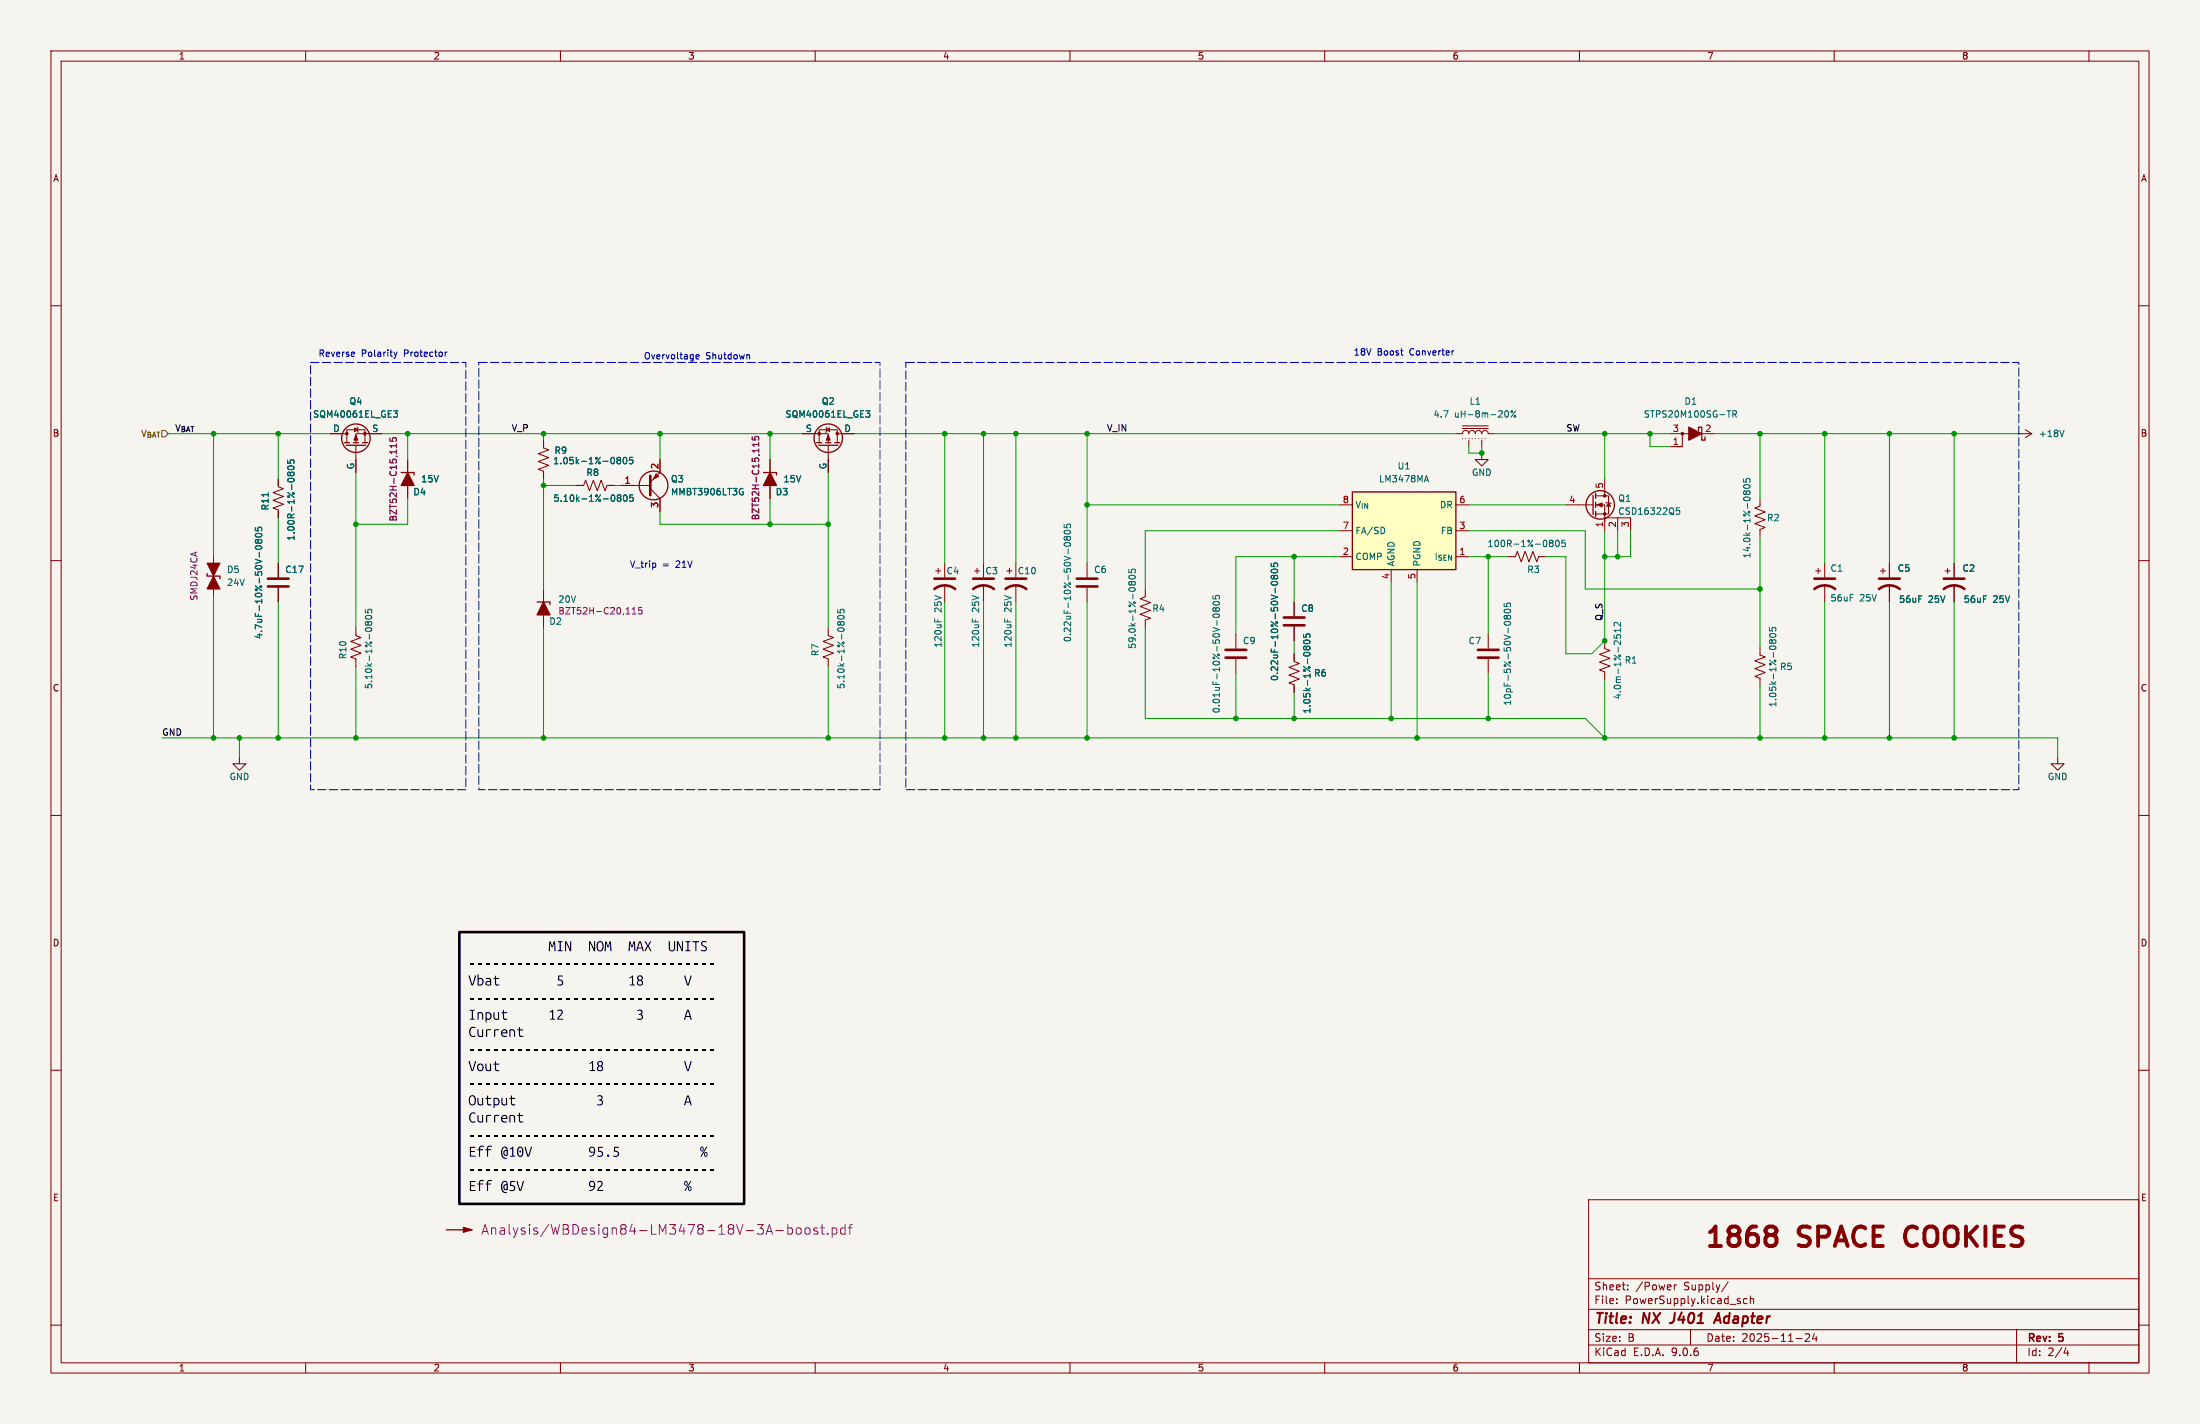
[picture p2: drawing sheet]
<svg xmlns="http://www.w3.org/2000/svg" width="432mm" height="279mm" viewBox="0 0 432 279" stroke-linecap="round" stroke-linejoin="round" font-family="sans-serif">
<path d="M0 0h431.8v279.4h-431.8z" fill="#f5f4ef" stroke="#f5f4ef" stroke-width=".2"/>
<g fill="none" stroke="#840000" stroke-width=".2">
<path d="M10 10h411.8v259.4h-411.8zM12 12h407.8v255.4h-407.8zM60 10v2M110 10v2M160 10v2M210 10v2M260 10v2M310 10v2M360 10v2M410 10v2M10 60h2M419.8 60h2"/>
<path d="M327.7 85.1h2.5M327.7 87.6h2.5M336.5 85.1h-6.3v2.5h-1.3M10 110h2M183.6 112h1.1M184.1 111.5v1M185.4 110.5v2.8M185.4 114.8v3.3M419.8 110h2M292.1 124.5v2.8M292.1 129.3v2.8M10 160h2"/>
<path d="M419.8 160h2M10 210h2M419.8 210h2M311.8 235.4h108v32h-108zM10 260h2M311.8 256.9h108M311.8 250.9h108M317.3 255.6v.2M317.3 254.9v.1M319.5 252.9v.2M319.5 252.2v.1M328.6 252.1v1"/>
<path d="M329 252.1l-.2 .1-.2 .2M339.2 251.5l-1.3 1.9M342.9 254.9l-.4-.1-.3 .3 .1 .6h.6M343.5 254.9l.3-.1 .3 .1 .1 .9M343.5 254.3v1.5M419.8 260h2M60 267.4v2M110 267.4v2M160 267.4v2M210 267.4v2M260 267.4v2M310 267.4v2"/>
<path d="M311.8 263.9h108M311.8 260.9h108M331.8 260.9v3M352.5 262.6h1.2M354.3 261.8l.6-.1 .2 .1 .1 .3-.9 1.1h.9M356.1 261.6l-.3 1.1h.9M356.5 262.2v1M360 267.4v2M395.8 260.9v6.5M405.5 264.4l-.4 1.1h.9M405.8 265v1M410 267.4v2"/>
</g>
<path d="M328.2 259.5l-.5 .1M336.4 259.6l.9-2 .4 2M336.6 259h1" fill="none" stroke="#840000" stroke-width=".4"/>
<path d="M347.2 240.7h.8a.82 .82 0 0 1 .7 .8 .82 .82 0 0 1-.7 .8M347.2 242.3h.8M348 242.3l.5 .4 .2 .3v.7l-.4 .6-.3 .2h-.8M374.3 241.2a2.64 2.64 0 0 0 0 2.7" fill="none" stroke="#840000" stroke-width=".76"/>
<path d="M183.4 115.6a3.3 3.3 0 0 1 4.1 0M183.4 113.5h4.1M290.1 127.5h4M290.1 129h4" fill="none" stroke="#840000" stroke-width=".51"/>
<path d="M339 80.6h.7M340.1 81.3l.6-.1 .1-.5-.7-.1v1.3M340.4 81.3l.4 .6M295.2 118.4v.6h.6l-.1-.1 .1-.5 .1-.1 .5 .1 .1 .2-.1 .4M295.3 119.7a.75 .75 0 0 1 1.2 .3 .72 .72 0 0 1-1.3-.2zM183.5 121.4v.6M184.1 121.6v.4M295.5 122.6l-.3-.2a.68 .68 0 0 1 .7-.5 .68 .68 0 0 1 .6 .5l-.3 .2M295.8 121l-.3-.3-.3 .3v.2l.3 .3 .3-.3M295.8 121l.2-.3 .4 .1 .1 .2-.1 .3-.2 .2-.3-.1-.1-.2M295.8 121v.2" fill="none" stroke="#006464" stroke-width=".2"/>
<path d="M333.4 84.5v-.7h.6v2.6h.6v-.7" fill="none" stroke="#840000" stroke-width=".25"/>
<circle cx="330.2" cy="85.1" r=".25" fill="#840000" stroke="#840000" stroke-width=".2"/>
<path d="M331.5 83.8l2.5 1.3-2.5 1.3z" fill="#840000" stroke="#840000" stroke-width=".25"/>
<path d="M265.4 96.5h20.3v15.3h-20.3z" fill="#ffffc2"/>
<g fill="none" stroke="#840000" stroke-width=".25">
<path d="M67.6 86.9h1M67.9 87.4h3.9M69.3 86.9h1.1M71.1 86.9h1M78.7 92.7h2.6v.5M149.9 92.7h2.5v.5M160.3 86.9h1M160.7 87.4h3.8M162.1 86.9h1M163.8 86.9h1M265.4 96.5h20.3v15.3h-20.3zM312.7 97.2v3.8"/>
<path d="M313.2 96.8v1M313.2 98.6v1M40.6 112.5v.5h2.6v.5M105.4 118.1h2.5v.5M313.2 100.3v1M87.6 241.3h4.1"/>
<circle cx="69.8" cy="86" r="2.79"/>
<circle cx="128.3" cy="95.2" r="2.82"/>
<circle cx="162.6" cy="86" r="2.79"/>
<circle cx="314.1" cy="99.1" r="2.79"/>
</g>
<g fill="none" stroke="#840000" stroke-width=".2">
<path d="M54.6 94v1.5l1 .4-2 .7 2 .8-2 .8 2 .7-2 .8 1 .4v1.5M64.8 85.1h3.3M68.1 86.9v-2.6h3.5v2.6M69.6 83.9l.6 .4-.6 .4zM69.8 87.4v5.3M70.1 83.8l.3 1M74.9 85.1h-5.1v1.8M80 90.2v7.6M106.7 86.4v1.5l1 .4-2 .7 2 .8-2 .8 2 .7-2 .8 1 .4v1.5M113 95.3h1.6l.3-1.1 .8 2.1 .8-2.1 .7 2.1 .8-2.1 .7 2.1 .4-1h1.5M121.9 95.3h5.7M127.6 95.9l1.9 1.9v2.5"/>
<path d="M129.5 90.2v2.5l-1.9 1.9M151.1 90.2v7.6M157.5 85.1h5.1v1.8M160.8 86.9v-2.6h3.5v2.6M162.2 84.3l.6-.4v.8zM162.3 83.8l-.2 1M162.6 87.4v5.3M164.3 85.1h3.3M262.9 99.1h2.5M285.7 85.1l1.3-.1a.63 .63 0 0 1 .7-.5 .63 .63 0 0 1 .6 .6v-.1a.63 .63 0 0 1 .7-.5 .63 .63 0 0 1 .6 .6v-.1a.63 .63 0 0 1 .6-.5 .63 .63 0 0 1 .6 .6v-.1a.63 .63 0 0 1 .7-.5 .63 .63 0 0 1 .6 .6h1.3M285.7 99.1h2.6M287 84.1h5.1"/>
<path d="M287 83.6h5.1M288.3 86.4v1.2M290.8 88.9v1.3h1.3l-1.3 1.2-1.2-1.2h1.2M290.8 86.4v1.2M307.3 99.1h5.4M313.2 97.3h2.5v3.5h-2.5M313.2 99.1h1.8v5M315 94v3.3M315.2 98.6l1 .2M315.7 98.7l.4 .6h-.8zM345.4 97.8v1.5l-1 .4 2.1 .8-2.1 .7 2.1 .8-2.1 .7 2.1 .8-1.1 .4v1.5M396.2 85.1h.1"/>
<path d="M396.2 85.1h2.6M397.5 84.3l1.3 .8M398.8 85.1l-1.3 .8M41.9 109.2v7.6M54.6 110.5v2.8M54.6 115.3v2.8M106.7 115.6v7.6M191.3 112h1M191.8 111.5v1M193 110.5v2.8M193 114.8v3.3M197.6 112h1"/>
<path d="M198.1 111.5v1M199.4 110.5v2.8M199.4 114.8v3.3M213.4 110.5v2.8M213.4 115.3v2.8M224.8 115.6v1.5l-1 .4 2 .7-2 .8 2 .8-2 .7 2 .8-1 .4v1.5M254 118.1v2.8M262.9 104.1h2.5M262.9 109.2h2.5M273 111.8v2.5M278.1 111.8v2.5M285.7 104.1h2.6"/>
<path d="M285.7 109.2h2.6M295.9 109.2h1.5l.4-1 .8 2 .7-2 .8 2 .8-2 .7 2 .4-1h1.5M315 102.4v-.8h5v2.5M317.5 101.6v2.5M356.4 112h1M356.9 111.5v1M358.1 110.5v2.8M358.1 114.8v3.3M369.1 112h1M369.6 111.5v1M370.8 110.5v2.8M370.8 114.8v3.3"/>
<path d="M381.8 112h1M382.3 111.5v1M383.5 110.5v2.8M383.5 114.8v3.3M69.8 123.2v1.5l1.1 .4-2.1 .8 2.1 .7-2.1 .8 2.1 .7-2.1 .8 1 .4v1.5M162.6 123.2v1.5l1 .4-2.1 .8 2.1 .7-2.1 .8 2.1 .7-2.1 .8 1.1 .4v1.5M242.6 124.5v2.8M242.6 129.3v2.8M254 128.3v1.5l1 .4-2 .7 2 .8-2 .8 2 .7-2 .8 1 .4v1.5M254 122.9v2.8M315 125.7v1.6l1 .3-2.1 .8 2.1 .8-2.1 .7 2.1 .8-2.1 .7 1.1 .4v1.6M345.4 127v1.5l1.1 .4-2.1 .8 2.1 .7-2.1 .8 2.1 .8-2.1 .7 1 .4v1.5"/>
<path d="M47 148.6v1.3h1.3l-1.3 1.2-1.3-1.2h1.3M403.9 148.6v1.3h1.2l-1.2 1.2-1.3-1.2h1.3"/>
</g>
<g fill="none" stroke="#006464" stroke-width=".2">
<path d="M52.6 96.7v.7M56.5 90.3v.6h.6l-.2-.1 .1-.5 .2-.1 .4 .1 .1 .2-.1 .4M56.6 91.5a.69 .69 0 0 1 1.1 .3 .72 .72 0 0 1-1.2-.1zM57 93.1l-.1 .2M57 92.9l-.2-.3-.3 .2v.3l.1 .2M57 92.9l.2-.3 .4 .1 .1 .2-.1 .4M57 92.9v.2M57 93.1l.1 .2M77.2 80.6h.8l-.4 .5 .4 .1v.4l-.2 .3h-.4M121.3 90.3l-.2-.3 .2-.3h.3l.2 .3-.2 .3M121.3 90.3l-.2 .2v.4l.2 .1 .4-.1 .1-.1v-.3l-.2-.2M121.3 90.3h.3"/>
<path d="M121.4 97.6l-.2-.2 .2-.3h.2l.3 .2-.3 .3M121.4 97.6l-.2 .3v.3l.2 .2 .4-.1 .1-.2v-.2l-.3-.3M121.4 97.6h.2M122.4 89.9l.2-.2a.68 .68 0 0 1 .4 .7 .68 .68 0 0 1-.4 .6l-.3-.5zM122.5 97.2l.2-.1a.68 .68 0 0 1 .4 .6 .68 .68 0 0 1-.4 .7 .84 .84 0 0 1-.2-1.2zM124.2 89.7h-.6l-.1 .6 .2-.1 .4 .1 .1 .2v.4l-.2 .1-.5-.1M124.2 97.1h-.6v.6l.2-.1h.4l.1 .2-.1 .4-.1 .2-.5-.2M145.5 95.8l.3 .1M145.7 96.6h.2v.4l-.4 .1M169.9 80.6h.8l-.4 .5 .4 .1v.4l-.2 .3h-.4M279.7 94.2h.6M280 93.3l.4 1.3"/>
<path d="M295.4 80.8l.2-.2a.68 .68 0 0 1 .5 .6 .68 .68 0 0 1-.5 .7l-.2-.3M297.5 80.6l-1 1.3M329 99.6h.6M342.2 93.9v.7h.6l-.1-.2 .1-.4 .1-.1h.5l.1 .2-.1 .5M342.3 95.2a.69 .69 0 0 1 1.2 .3 .72 .72 0 0 1-1.3-.1zM342.8 96.6l-.3-.3-.3 .3 .1 .3 .2 .1 .3-.2M342.8 96.6l.2-.3 .4 .1 .1 .2-.1 .3-.2 .1h-.3l-.1-.2M342.8 96.6v.2M405.1 84.4l-.4 1.3M50.1 103.5v.6l.6 .1-.1-.2 .1-.4 .1-.2 .5 .1 .1 .2-.1 .5M50.2 104.8a.69 .69 0 0 1 1.2 .3 .72 .72 0 0 1-1.3-.1zM50.2 107.2a.69 .69 0 0 1 1.2 .3 .72 .72 0 0 1-1.3-.1z"/>
<path d="M50.7 106.1l-.3-.2-.3 .2 .1 .4 .2 .1 .3-.3M50.7 106.1l.2-.2h.4l.1 .2-.1 .4-.2 .1-.3-.1-.1-.2M50.7 106.1v.2M71.7 119.6v.6l.6 .1-.1-.2v-.4l.2-.2 .4 .1 .2 .2-.2 .5M164.4 119.6v.6l.6 .1-.1-.2 .1-.4 .1-.2 .5 .1 .1 .2-.1 .5M208.9 102.9v.6l.6 .1-.2-.2 .1-.4 .2-.2 .4 .1 .1 .2-.1 .5M208.9 104.2a.75 .75 0 0 1 1.2 .3 .72 .72 0 0 1-1.2-.1zM208.9 106.6a.75 .75 0 0 1 1.2 .3 .72 .72 0 0 1-1.2-.1zM209.4 105.5l-.2-.2-.3 .2v.2l.2 .3 .3-.3M209.4 105.5l.2-.2h.4l.1 .2v.4l-.2 .1-.4-.1-.1-.2M209.4 105.5v.2M221.6 111.7v.6l.6 .1-.2-.2 .1-.4 .2-.1h.4l.1 .2-.1 .5"/>
<path d="M221.6 113.1a.75 .75 0 0 1 1.2 .2 .72 .72 0 0 1-1.2-.1zM222.1 114.3l-.2-.2-.3 .2v.3l.2 .2 .3-.2M222.1 114.3l.2-.2h.4l.1 .2v.4l-.2 .1h-.4l-.1-.2M222.1 114.3v.3M238.1 116.9v.6h.6l-.1-.1v-.5l.2-.1 .4 .1 .1 .2-.1 .4M238.1 118.2a.75 .75 0 0 1 1.2 .2 .72 .72 0 0 1-1.2-.1zM238.6 119.5l-.2-.3-.3 .3v.2l.2 .3 .3-.3M238.6 119.5l.3-.3 .3 .1 .1 .2v.3l-.2 .2-.4-.1-.1-.2M238.6 119.5v.2M249.5 110.5v.6l.6 .1-.1-.2v-.4l.2-.1h.4l.2 .2-.2 .5M249.6 111.9a.75 .75 0 0 1 1.2 .2 .72 .72 0 0 1-1.3-.1zM249.6 114.3a.75 .75 0 0 1 1.2 .2 .72 .72 0 0 1-1.3-.1z"/>
<path d="M250 113.1l-.2-.2-.3 .2v.3l.2 .2 .3-.2M250 113.1l.3-.2h.3l.2 .2-.1 .4-.2 .1-.3-.1-.2-.1M250 113.1v.3M271.7 103.6l.1 .4-.1 .5M304.2 106.1l.4-.1 .2 .1v.2l-.2 .2M304.2 106.5h.1M304.3 106.5h.3M304.3 106.5l-.1 .1M304.6 106.5l.2 .3v.3l-.2 .2-.4-.1M305.4 106.1l.2-.1a.68 .68 0 0 1 .5 .6 .68 .68 0 0 1-.5 .7l-.3-.5zM307.2 106h-.6l-.1 .6 .2-.1h.4l.1 .2v.4l-.2 .2-.5-.2M329 100.2l.5-.1 .2 .3-.1 .4h-.6"/>
<path d="M71.8 120.9a.69 .69 0 0 1 1.2 .3 .72 .72 0 0 1-1.3-.1zM72.2 122.2l-.2-.2-.3 .2v.2l.2 .3 .3-.3M72.2 122.2l.3-.2h.2l.3 .2-.1 .4-.2 .1-.3-.1-.2-.2M72.2 122.2v.2M164.5 120.9a.69 .69 0 0 1 1.2 .3 .72 .72 0 0 1-1.3-.1zM165 122.2l-.3-.2-.3 .2v.2l.3 .3 .3-.3M165 122.2l.2-.2h.2l.3 .2-.1 .4-.2 .1-.3-.1-.1-.2M165 122.2v.2M190.8 121.4v.6M191.4 121.6v.4M197.2 121.4v.6M197.8 121.6v.4"/>
<path d="M238.1 120.6a.75 .75 0 0 1 1.2 .3 .72 .72 0 0 1-1.2-.2zM255.8 124.4v.6l.7 .1-.2-.2 .1-.4 .2-.1h.4l.1 .2-.1 .5M255.9 125.8a.75 .75 0 0 1 1.2 .2 .72 .72 0 0 1-1.3-.1zM256.4 127l.2-.2h.4l.1 .2v.4l-.2 .1h-.4l-.1-.2M256.4 127l-.2-.2-.4 .2v.3l.3 .2 .3-.2M256.4 127v.3M316.8 124.6v.6h.6l-.1-.1 .1-.5 .1-.1 .5 .1 .1 .2-.1 .4M318.1 122.1v.8l-.9-.8-.4 .2 .1 .5M318.1 123.3v.7M318.1 123.7h-1.3l.4 .3M347.3 123.2v.6h.6l-.1-.2v-.4l.2-.1 .4 .1 .2 .1-.2 .5M347.3 124.5a.75 .75 0 0 1 1.3 .2 .72 .72 0 0 1-1.3-.1z"/>
<path d="M347.8 125.8l-.2-.3-.3 .3v.3l.2 .1 .3-.2M347.8 125.8l.3-.3 .3 .1 .2 .2-.1 .3-.2 .1h-.3l-.2-.2M347.8 125.8v.2"/>
<circle cx="296.7" cy="80.8" r=".18"/>
<circle cx="297.3" cy="81.7" r=".18"/>
</g>
<path d="M287 86h5.1" fill="none" stroke="#840000" stroke-width=".2" stroke-dasharray="0 .6"/>
<g fill="#840000" stroke="#840000" stroke-width=".2">
<path d="M313.4 99.1l1.1-.4v.7z"/>
<path d="M128.8 93l.5 .5-1 .5z"/>
<path d="M90.9 240.8l1.8 .5-1.8 .5z"/>
<path d="M162.6 85.3l.3 1.1h-.7z"/>
<path d="M41.9 113l1.3 2.6h-2.6z"/>
<path d="M40.6 110.5h2.6l-1.3 2.5z"/>
<path d="M69.8 85.3l.4 1.1h-.7z"/>
<circle cx="315" cy="97.3" r=".25"/>
<circle cx="315" cy="100.8" r=".25"/>
<circle cx="164.3" cy="85.1" r=".25"/>
<circle cx="160.8" cy="85.1" r=".25"/>
<circle cx="68.1" cy="85.1" r=".25"/>
<circle cx="71.6" cy="85.1" r=".25"/>
</g>
<g fill="none" stroke="#840000" stroke-width=".51">
<path d="M127.6 93.3v3.9M52.6 113.5h4M52.6 115.1h4M191 115.6a3.3 3.3 0 0 1 4.1 0M191 113.5h4.1M197.4 115.6a3.3 3.3 0 0 1 4 0M197.4 113.5h4M211.3 113.5h4.1M211.3 115.1h4.1M356.1 115.6a3.3 3.3 0 0 1 4.1 0M356.1 113.5h4.1M368.8 115.6a3.3 3.3 0 0 1 4.1 0"/>
<path d="M368.8 113.5h4.1M381.5 115.6a3.3 3.3 0 0 1 4.1 0M381.5 113.5h4.1M240.5 127.5h4.1M240.5 129h4.1M252 121.2h4M252 122.7h4"/>
</g>
<g fill="none" stroke="#840084" stroke-width=".2">
<path d="M76.5 85.9v.6l.6 .1-.1-.2 .1-.4 .2-.1h.4l.1 .2-.1 .5M77.8 87.1v.7M77.8 87.4h-1.3l.4 .4M147.6 85.7v.6h.7l-.2-.1 .1-.5 .2-.1 .4 .1 .1 .2-.1 .4M148.9 86.8v.8M148.9 87.2h-1.3l.4 .4M124.1 119.6l.4-.4v1.3M126 119.2h-.6l-.1 .6 .2-.1h.4l.1 .2v.4l-.2 .2-.5-.2M124.1 120.5h.7M152.3 241.4h1.4M154.6 240.3v1.9M154.6 241l.6-.1 .3 .4v.5l-.1 .3h-.8"/>
<path d="M156.4 241.1a.52 .52 0 0 1 .5-.2 .52 .52 0 0 1 .4 .4v.5a.52 .52 0 0 1-.5 .4 .52 .52 0 0 1-.5-.4zM158.1 241.1a.52 .52 0 0 1 .5-.2 .52 .52 0 0 1 .4 .4v.5a.52 .52 0 0 1-.5 .4 .52 .52 0 0 1-.5-.4zM160.4 241l-.4-.1-.3 .3 .1 .2 .6 .2v.5h-.7M161.1 240.9h.7M161.3 240.3v1.6l.1 .2 .4 .1M162.4 242v.2M163.3 241l.6-.1 .4 .4v.5l-.2 .3h-.8M163.3 240.9v1.9M165.9 241l-.6-.1-.3 .4v.5l.2 .3h.7M165.9 240.3v1.9M166.5 240.9h.7M167.2 240.3l-.3 .1-.1 .1v1.7"/>
</g>
<g fill="#840000" stroke="#840000" stroke-width=".25">
<path d="M151.1 92.7l1.3 2.6h-2.5z"/>
<path d="M106.7 118.1l1.2 2.6h-2.5z"/>
<path d="M80 92.7l1.3 2.6h-2.6z"/>
</g>
<g fill="none" stroke="#009600" stroke-width=".2">
<path d="M33 85.1h31.8M41.9 85.1v24.1M54.6 85.1v8.9M69.8 92.7v30.5M74.9 85.1h82.6M80 97.8v5.1h-10.2M80 85.1v5.1M106.7 85.1v1.3M106.7 94v21.6M106.7 95.3h6.3M120.6 95.3h1.3M129.5 85.1v5.1"/>
<path d="M151.1 85.1v5.1M151.1 97.8v5.1M162.6 92.7v30.5M167.6 85.1h118.1M185.4 85.1v25.4M193 85.1v25.4M199.4 85.1v25.4M213.4 85.1v25.4M213.4 99.1h49.5M288.3 87.6v1.3h2.5v-1.3M288.3 99.1h19M293.4 85.1h34.3"/>
<path d="M315 85.1v8.9M323.8 85.1v2.5h3.9M336.5 85.1h59.7M345.4 85.1v12.7M358.1 85.1v25.4M370.8 85.1v25.4M383.5 85.1v25.4M41.9 116.8v28M54.6 101.6v8.9M54.6 118.1v26.7M129.5 100.3v2.6h33.1M185.4 118.1v26.7"/>
<path d="M193 118.1v26.7M199.4 118.1v26.7M213.4 118.1v26.7M254 109.2v8.9M262.9 109.2h-20.3v15.3M262.9 104.1h-38.1v11.5M273 114.3v26.7M278.1 114.3v30.5M288.3 109.2h7.6M288.3 104.1h22.8v11.5h34.3M292.1 109.2v15.3M315 104.1v21.6l-2.6 2.6h-5.1v-19.1h-3.8"/>
<path d="M317.5 104.1v5.1M320 104.1v5.1h-5M345.4 105.4v21.6M358.1 118.1v26.7M370.8 118.1v26.7M383.5 118.1v26.7M69.8 130.8v14M106.7 123.2v21.6M162.6 130.8v14M224.8 123.2v17.8h86.3l3.9 3.8v-11.4M242.6 132.1v8.9M254 125.7v2.6"/>
<path d="M254 135.9v5.1M292.1 132.1v8.9M345.4 134.6v10.2M31.7 144.8h372.2v3.8M47 144.8v3.8"/>
</g>
<path d="M90.2 182.9h55.8v53.3h-55.8z" fill="none" stroke="#000" stroke-width=".5"/>
<g fill="#000">
<path d="M92.4 189.1h.6v.2h-.6zM92.4 195.8h.6v.2h-.6zM92 191.4h.2l.5 1.8 .5-1.8h.3l-.7 2h-.2zM93.7 191.2h.2v.8a.76 .76 0 0 1 1 .8 .76 .76 0 0 1-1.2 .5v-1.1h.2v.9a.54 .54 0 0 0 .8-.4 .54 .54 0 0 0-.8-.5h-.2zM94 189.1h.6v.2h-.6zM94 195.8h.6v.2h-.6zM95.5 189.1h.7v.2h-.7zM95.5 195.8h.7v.2h-.7zM95.4 191.9h.3a.53 .53 0 0 1 .7 .5v.9l-.6 .1a.46 .46 0 0 1-.5-.5h.2a.46 .46 0 0 0 .7 .3v-.5h-.1a.4 .4 0 0 0-.6 .2h-.2a.63 .63 0 0 1 .9-.4 .44 .44 0 0 0-.3-.5 .44 .44 0 0 0-.5 .1zM97.1 189.1h.6v.2h-.6zM97.1 195.8h.6v.2h-.6zM97.1 191.5l.3-.1v.5h.6v.2h-.6v.7a.37 .37 0 0 0 .1 .4 .37 .37 0 0 0 .5-.1v.2a.54 .54 0 0 1-.6 0 .54 .54 0 0 1-.3-.5v-.7h-.3v-.2h.3z"/>
<path d="M98.7 189.1h.6v.2h-.6zM98.7 195.8h.6v.2h-.6zM100.2 189.1h.7v.2h-.7zM100.2 195.8h.7v.2h-.7zM101.8 189.1h.6v.2h-.6zM101.8 195.8h.6v.2h-.6zM103.4 189.1h.6v.2h-.6zM103.4 195.8h.6v.2h-.6zM104.9 189.1h.7v.2h-.7zM104.9 195.8h.7v.2h-.7zM106.5 189.1h.6v.2h-.6zM106.5 195.8h.6v.2h-.6z"/>
<path d="M107.9 184.7h.2l.3 1 .3-1h.2l.1 1.9h-.2v-1.6l-.3 .9h-.2l-.3-.9-.1 1.6h-.2zM108.1 189.1h.6v.2h-.6zM108.1 195.8h.6v.2h-.6zM109.5 184.7h.9v.2h-.3v1.5h.3v.2h-.9v-.2h.3v-1.5h-.3zM109.6 189.1h.7v.2h-.7zM109.6 195.8h.7v.2h-.7zM109.6 191.4h.9v.2h-.7l-.1 .6a.67 .67 0 0 1 .8 .8 .67 .67 0 0 1-1.1 .3v-.2l.2 .1a.46 .46 0 0 0 .7-.3 .46 .46 0 0 0-.6-.5h-.2zM110.9 184.7h.3l.7 1.6v-1.6h.2v1.9h-.2l-.8-1.6v1.6h-.2zM111.2 189.1h.6v.2h-.6zM111.2 195.8h.6v.2h-.6zM112.8 189.1h.6v.2h-.6zM112.8 195.8h.6v.2h-.6z"/>
<path d="M114.3 189.1h.7v.2h-.7zM114.3 195.8h.7v.2h-.7zM115.6 184.7h.3l.7 1.6v-1.6h.2v1.9h-.2l-.8-1.6v1.6h-.2zM115.9 189.1h.6v.2h-.6zM115.9 195.8h.6v.2h-.6zM117.5 189.1h.6v.2h-.6zM117.5 195.8h.6v.2h-.6zM117.3 184.8a.73 .73 0 0 1 .9 0 .73 .73 0 0 1 .3 .9 .74 .74 0 0 1-.7 1 .74 .74 0 0 1-.7-1h.2a.52 .52 0 0 0 .1 .6 .52 .52 0 0 0 .7 0l.2-.6a.52 .52 0 0 0-.2-.7 .52 .52 0 0 0-.6 0l-.2 .7h-.2zM118.8 184.7h.2l.3 1 .4-1h.2l.1 1.9h-.2l-.1-1.6-.2 .9h-.3l-.3-.9v1.6h-.2zM119 189.1h.7v.2h-.7zM119 195.8h.7v.2h-.7zM120.6 189.1h.6v.2h-.6z"/>
<path d="M120.6 195.8h.6v.2h-.6zM122.2 189.1h.6v.2h-.6zM122.2 195.8h.6v.2h-.6zM123.5 184.7h.2l.4 1 .3-1h.2l.1 1.9h-.2l-.1-1.6-.2 .9h-.3l-.3-.9v1.6h-.2zM123.5 191.8l.8-.4v1.8h.3v.2h-1v-.2h.4v-1.5l-.4 .3zM123.7 189.1h.7v.2h-.7zM123.7 195.8h.7v.2h-.7zM125.3 189.1h.6v.2h-.6zM125.3 195.8h.6v.2h-.6zM125.2 191.5a.55 .55 0 0 1 .8 0 .55 .55 0 0 1-.1 .9 .59 .59 0 0 1 0 1 .59 .59 0 0 1-.9-.5h.2a.39 .39 0 0 0 .6 .3 .39 .39 0 0 0 .1-.7 .39 .39 0 0 0-.7 .3l-.2 .1 .1-.3a.34 .34 0 0 0-.1-.6v-.1h.3a.35 .35 0 0 0 .5 .3 .35 .35 0 0 0 0-.6 .35 .35 0 0 0-.5 .2l-.3 .1zM125.5 184.7h.3l.6 1.9h-.3l-.1-.5h-.8l-.1 .5h-.2l.2-.7h.9l-.4-1-.3 1h-.2zM126.5 184.7h.3l.4 .8 .4-.8h.2l-.5 .9 .6 1h-.3l-.4-.8-.5 .8h-.2l.5-1z"/>
<path d="M126.9 189.1h.6v.2h-.6zM126.9 195.8h.6v.2h-.6zM128.4 189.1h.7v.2h-.7zM128.4 195.8h.7v.2h-.7zM130 189.1h.6v.2h-.6zM130 195.8h.6v.2h-.6zM131.6 189.1h.6v.2h-.6zM131.6 195.8h.6v.2h-.6zM131.3 184.7h.2v1.2a.42 .42 0 0 0 .4 .6 .42 .42 0 0 0 .4-.6v-1.2h.2v1.3a.63 .63 0 0 1-.6 .7 .63 .63 0 0 1-.6-.7zM132.8 184.7h.3l.7 1.6v-1.6h.2v1.9h-.2l-.8-1.6v1.6h-.2zM133.1 189.1h.7v.2h-.7zM133.1 195.8h.7v.2h-.7z"/>
<path d="M134.5 184.7h1v.2h-.4v1.5h.4v.2h-1v-.2h.4v-1.5h-.4zM134.7 189.1h.6v.2h-.6zM134.7 195.8h.6v.2h-.6zM134.3 191.4h.2l.5 1.8 .5-1.8h.3l-.6 2h-.3zM134.9 198.1h.3l.6 2h-.3l-.1-.6h-.8l-.1 .6h-.2l.2-.7h.9l-.4-1.1-.3 1.1h-.2zM136.3 189.1h.6v.2h-.6zM136.3 195.8h.6v.2h-.6zM135.9 184.7h1.3v.2h-.5v1.7h-.2v-1.7h-.6zM137.8 189.1h.7v.2h-.7zM137.8 195.8h.7v.2h-.7zM137.8 184.8l.5-.1 .4 .1-.2 .1a.38 .38 0 0 0-.5 0 .38 .38 0 0 0 0 .5 .65 .65 0 0 1 .7 .4 .65 .65 0 0 1-.2 .8h-.7l-.2-.1v-.1a.5 .5 0 0 0 .6 .1 .5 .5 0 0 0 .3-.4l-.2-.3a.62 .62 0 0 1-.6-.3 .62 .62 0 0 1 .1-.7zM139.4 189.1h.6v.2h-.6z"/>
<path d="M139.4 195.8h.6v.2h-.6zM92.2 198.1h1v.2h-.4v1.6h.4v.2h-1v-.2h.4v-1.6h-.4zM92.4 205.9h.6v.2h-.6zM92.4 212.6h.6v.2h-.6zM92 208.2h.2l.5 1.8 .5-1.8h.3l-.7 2h-.2zM92.3 215.1a.73 .73 0 0 1 .9-.1 .73 .73 0 0 1 .2 .9 .74 .74 0 0 1-.7 1 .74 .74 0 0 1-.7-1h.2a.52 .52 0 0 0 .1 .7 .52 .52 0 0 0 .7 0l.2-.7a.52 .52 0 0 0-.1-.7 .52 .52 0 0 0-.7 0l-.2 .7h-.2zM92.4 201.6l.6-.1 .3 .1v.2a.67 .67 0 0 0-.8 0 .67 .67 0 0 0-.2 .8 .62 .62 0 0 0 .3 .6 .62 .62 0 0 0 .7 0l.1 .2a.88 .88 0 0 1-1.1-.1 .88 .88 0 0 1-.2-1.1zM94 205.9h.6v.2h-.6zM94 212.6h.6v.2h-.6zM93.7 215.4h.2v.8a.45 .45 0 0 0 .2 .5 .45 .45 0 0 0 .5 0v-1.3h.2v1.4a.69 .69 0 0 1-.7 .1 .69 .69 0 0 1-.4-.7zM93.8 208.8a.69 .69 0 0 1 1 .2 .69 .69 0 0 1-.1 .9 .69 .69 0 0 1-.9 0l-.2-.5h.3a.47 .47 0 0 0 .5 .6 .47 .47 0 0 0 .3-.8 .42 .42 0 0 0-.6-.3 .42 .42 0 0 0-.2 .5h-.3zM95.5 205.9h.7v.2h-.7z"/>
<path d="M95.5 212.6h.7v.2h-.7zM95.3 208.7h.2v.8a.45 .45 0 0 0 .2 .4 .45 .45 0 0 0 .5 .1v-1.3h.2v1.4a.69 .69 0 0 1-.8 .1 .69 .69 0 0 1-.3-.7zM95.6 215h.2v.4h.6v.2h-.6v.7a.37 .37 0 0 0 .2 .4 .37 .37 0 0 0 .4-.1v.2a.54 .54 0 0 1-.6 .1 .54 .54 0 0 1-.2-.6v-.7h-.3v-.2h.3zM97.1 205.9h.6v.2h-.6zM97.1 212.6h.6v.2h-.6zM96.9 215.5a.76 .76 0 0 1 1.1 .5 .76 .76 0 0 1-.9 .8v.6h-.2v-1.8h.2v1a.54 .54 0 0 0 .8-.5 .54 .54 0 0 0-.8-.5h-.2zM97.1 208.3l.3-.1v.5h.6v.2h-.6v.7a.37 .37 0 0 0 .1 .4 .37 .37 0 0 0 .5-.1v.2a.54 .54 0 0 1-.6 0 .54 .54 0 0 1-.3-.5v-.7h-.3v-.2h.3zM98.7 205.9h.6v.2h-.6zM98.7 212.6h.6v.2h-.6zM98.4 215.4h.2v.8a.45 .45 0 0 0 .2 .5 .45 .45 0 0 0 .5 0v-1.3h.2v1.4a.69 .69 0 0 1-.7 .1 .69 .69 0 0 1-.4-.7zM98.7 198.2h.2v.4h.6v.2h-.6v.7a.37 .37 0 0 0 .2 .4 .37 .37 0 0 0 .4-.1l.1 .2a.54 .54 0 0 1-.6 .1 .54 .54 0 0 1-.3-.6v-.7h-.3v-.2h.3zM100.2 205.9h.7v.2h-.7z"/>
<path d="M100.2 212.6h.7v.2h-.7zM100.3 215h.2v.4h.6v.2h-.6v.7a.37 .37 0 0 0 .2 .4 .37 .37 0 0 0 .4-.1v.2a.54 .54 0 0 1-.6 .1 .54 .54 0 0 1-.2-.6v-.7h-.3v-.2h.3zM101.8 205.9h.6v.2h-.6zM101.8 212.6h.6v.2h-.6zM101.8 201.6l.3-.1v.5h.6v.2h-.6v.7a.37 .37 0 0 0 .1 .4 .37 .37 0 0 0 .5-.1v.2a.54 .54 0 0 1-.6 0 .54 .54 0 0 1-.3-.5v-.7h-.3v-.2h.3zM103.4 205.9h.6v.2h-.6zM103.4 212.6h.6v.2h-.6zM104.9 205.9h.7v.2h-.7zM104.9 212.6h.7v.2h-.7zM106.5 205.9h.6v.2h-.6zM106.5 212.6h.6v.2h-.6zM107.9 198.5l.7-.4v1.8h.3v.2h-1v-.2h.5v-1.5l-.5 .3z"/>
<path d="M108.1 205.9h.6v.2h-.6zM108.1 212.6h.6v.2h-.6zM109.4 198.3a.61 .61 0 0 1 .9-.1 .61 .61 0 0 1-.1 .9l-.6 .8h.9v.2l-1.1-.1a1.85 1.85 0 0 1 .8-1.2 .41 .41 0 0 0-.2-.5 .41 .41 0 0 0-.5 .2zM109.6 205.9h.7v.2h-.7zM109.6 212.6h.7v.2h-.7zM111.2 205.9h.6v.2h-.6zM111.2 212.6h.6v.2h-.6zM112.8 205.9h.6v.2h-.6zM112.8 212.6h.6v.2h-.6zM114.3 205.9h.7v.2h-.7zM114.3 212.6h.7v.2h-.7zM115.7 208.6l.7-.4v1.8h.4v.2h-1v-.2h.4v-1.5l-.4 .3z"/>
<path d="M115.9 205.9h.6v.2h-.6zM115.9 212.6h.6v.2h-.6zM117.5 205.9h.6v.2h-.6zM117.5 212.6h.6v.2h-.6zM117.2 215a.56 .56 0 0 1 .9-.1 .56 .56 0 0 1 0 .9h-.1a.6 .6 0 0 1 .3 .8 .6 .6 0 0 1-.8 .3l-.3-.1v-.2a.5 .5 0 0 0 .7 .1 .5 .5 0 0 0 .2-.6l-.6-.2v-.2a.39 .39 0 0 0 .5-.2 .39 .39 0 0 0-.2-.5 .39 .39 0 0 0-.5 .2zM117.4 208.3a.55 .55 0 0 1 .8 0 .55 .55 0 0 1-.1 .9 .59 .59 0 0 1 0 1 .59 .59 0 0 1-.9-.5h.2a.39 .39 0 0 0 .6 .3 .39 .39 0 0 0 0-.7 .39 .39 0 0 0-.6 .3l-.2 .1 .1-.3a.34 .34 0 0 0-.1-.6v-.1h.2a.35 .35 0 0 0 .5 .3 .35 .35 0 0 0 .1-.6 .35 .35 0 0 0-.6 .2l-.2 .1zM119 205.9h.7v.2h-.7zM119 212.6h.7v.2h-.7zM120.6 205.9h.6v.2h-.6zM120.6 212.6h.6v.2h-.6zM122.2 205.9h.6v.2h-.6zM122.2 212.6h.6v.2h-.6z"/>
<path d="M123.7 205.9h.7v.2h-.7zM123.7 212.6h.7v.2h-.7zM125.3 205.9h.6v.2h-.6zM125.3 212.6h.6v.2h-.6zM125.1 198.2a.56 .56 0 0 1 .8-.1 .56 .56 0 0 1 0 .9h-.1a.6 .6 0 0 1 .3 .8 .6 .6 0 0 1-.8 .3l-.3-.1 .1-.2a.5 .5 0 0 0 .6 .1 .5 .5 0 0 0 .2-.6l-.5-.2v-.2a.39 .39 0 0 0 .5-.2 .39 .39 0 0 0-.2-.5 .39 .39 0 0 0-.5 .2zM126.9 205.9h.6v.2h-.6zM126.9 212.6h.6v.2h-.6zM128.4 205.9h.7v.2h-.7zM128.4 212.6h.7v.2h-.7zM130 205.9h.6v.2h-.6zM130 212.6h.6v.2h-.6zM131.6 205.9h.6v.2h-.6z"/>
<path d="M131.6 212.6h.6v.2h-.6zM133.1 205.9h.7v.2h-.7zM133.1 212.6h.7v.2h-.7zM134.7 205.9h.6v.2h-.6zM134.7 212.6h.6v.2h-.6zM134.3 208.2h.2l.5 1.8 .5-1.8h.3l-.6 2h-.3zM134.9 214.9h.3l.6 2h-.3l-.1-.6h-.8l-.1 .6h-.2l.2-.7h.9l-.4-1.1-.3 1.1h-.2zM136.3 205.9h.6v.2h-.6zM136.3 212.6h.6v.2h-.6zM137.8 205.9h.7v.2h-.7zM137.8 212.6h.7v.2h-.7zM139.4 205.9h.6v.2h-.6z"/>
<path d="M139.4 212.6h.6v.2h-.6zM92.2 225h1.1v.2h-.8v.6h.7v.2h-.7v.8h.9v.2h-1.2zM92.2 231.7h1.1v.2h-.8v.7h.7v.1h-.7v.8h.9v.2h-1.2zM92.4 222.7h.6v.2h-.6zM92.4 229.4h.6v.2h-.6zM92.4 218.4l.6-.1 .3 .1v.2a.67 .67 0 0 0-.8 0 .67 .67 0 0 0-.2 .8 .62 .62 0 0 0 .3 .6 .62 .62 0 0 0 .7 0l.1 .2a.88 .88 0 0 1-1.1-.1 .88 .88 0 0 1-.2-1.1zM94 222.7h.6v.2h-.6zM94 229.4h.6v.2h-.6zM94.1 224.9l.5-.1 .4 .1-.1 .2-.1-.1a.4 .4 0 0 0-.5 .1 .4 .4 0 0 0-.1 .4h.6v.2h-.6v1.3h-.2v-1.3h-.3v-.2h.3zM94.1 231.7l.5-.2 .4 .1-.1 .2-.1-.1a.4 .4 0 0 0-.5 .1 .4 .4 0 0 0-.1 .4h.6v.2h-.6v1.3h-.2v-1.3h-.3v-.2h.3zM95.5 222.7h.7v.2h-.7zM95.5 229.4h.7v.2h-.7z"/>
<path d="M95.7 224.9l.4-.1 .5 .1-.1 .2-.2-.1a.4 .4 0 0 0-.4 .1 .4 .4 0 0 0-.1 .4h.6v.2h-.6v1.3h-.2v-1.3h-.3v-.2h.3zM95.7 231.7l.4-.2 .5 .1-.1 .2-.2-.1a.4 .4 0 0 0-.4 .1 .4 .4 0 0 0-.1 .4h.6v.2h-.6v1.3h-.2v-1.3h-.3v-.2h.3zM97.1 222.7h.6v.2h-.6zM97.1 229.4h.6v.2h-.6zM98.7 222.7h.6v.2h-.6zM98.7 229.4h.6v.2h-.6zM98.6 225.2l.2-.2a.6 .6 0 0 1 .6 .1 .6 .6 0 0 1 .3 .6v1l-.2 .1a.53 .53 0 0 1-.7-.6h.2a.33 .33 0 0 0 .1 .3 .33 .33 0 0 0 .3 .1v-.8a.33 .33 0 0 0-.4 .4h-.2a.54 .54 0 0 1 .6-.6 .42 .42 0 0 0-.4-.4 .42 .42 0 0 0-.4 .5 .99 .99 0 0 0 .7 1.5l.2-.1v.2l-.2 .1a1.15 1.15 0 0 1-.9-1.8zM98.6 231.9l.2-.1a.6 .6 0 0 1 .6 0 .6 .6 0 0 1 .3 .6v1.1h-.2a.53 .53 0 0 1-.7-.6h.2a.33 .33 0 0 0 .1 .4 .33 .33 0 0 0 .3 0v-.8a.33 .33 0 0 0-.4 .4h-.2a.54 .54 0 0 1 .6-.6 .42 .42 0 0 0-.4-.4 .42 .42 0 0 0-.4 .5 .99 .99 0 0 0 .7 1.5h.2v.2h-.2a1.15 1.15 0 0 1-.9-1.7zM100 225.4l.7-.4v1.8h.4v.2h-1v-.2h.4v-1.5l-.4 .3zM100.2 222.7h.7v.2h-.7zM100.2 229.4h.7v.2h-.7zM100.2 231.7h.9v.2h-.7l-.1 .6a.67 .67 0 0 1 .8 .8 .67 .67 0 0 1-1.1 .3v-.2l.2 .1a.46 .46 0 0 0 .7-.3 .46 .46 0 0 0-.6-.5h-.2z"/>
<path d="M101.8 222.7h.6v.2h-.6zM101.8 229.4h.6v.2h-.6zM101.4 231.7h.2l.5 1.8 .5-1.8h.3l-.6 2h-.3zM101.7 225.1a.61 .61 0 0 1 .7 0 .61 .61 0 0 1 .3 .6 .86 .86 0 0 1-.7 1.3 .86 .86 0 0 1-.5-1h.2v.1a.43 .43 0 0 0 .1 .5 .43 .43 0 0 0 .5 .1l.2-.9a.43 .43 0 0 0-.1-.5 .43 .43 0 0 0-.5-.1l-.2 .8h-.2zM101.8 218.4l.3-.1v.5h.6v.2h-.6v.7a.37 .37 0 0 0 .1 .4 .37 .37 0 0 0 .5-.1v.2a.54 .54 0 0 1-.6 0 .54 .54 0 0 1-.3-.5v-.7h-.3v-.2h.3zM103.4 222.7h.6v.2h-.6zM103.4 229.4h.6v.2h-.6zM102.9 225h.3l.5 1.8 .5-1.8h.2l-.6 2h-.3zM104.9 222.7h.7v.2h-.7zM104.9 229.4h.7v.2h-.7zM106.5 222.7h.6v.2h-.6zM106.5 229.4h.6v.2h-.6z"/>
<path d="M108.1 222.7h.6v.2h-.6zM108.1 229.4h.6v.2h-.6zM109.6 222.7h.7v.2h-.7zM109.6 229.4h.7v.2h-.7zM111.2 222.7h.6v.2h-.6zM111.2 229.4h.6v.2h-.6zM112.8 222.7h.6v.2h-.6zM112.8 229.4h.6v.2h-.6zM114.3 222.7h.7v.2h-.7zM114.3 229.4h.7v.2h-.7zM115.9 222.7h.6v.2h-.6zM115.9 229.4h.6v.2h-.6z"/>
<path d="M115.8 225.1l.2-.1a.76 .76 0 0 1 .8 .3 .76 .76 0 0 1 0 .8 .97 .97 0 0 1-1.1 .9v-.2a.75 .75 0 0 0 .9-.7l-.2 .1a.57 .57 0 0 1-.8-.6h.2a.43 .43 0 0 0 .4 .4 .43 .43 0 0 0 .5-.3 .43 .43 0 0 0-.3-.5 .38 .38 0 0 0-.4 0 .38 .38 0 0 0-.2 .4h-.2zM115.8 231.8l.2-.1a.76 .76 0 0 1 .8 .3 .76 .76 0 0 1 0 .9 .97 .97 0 0 1-1.1 .8v-.2a.75 .75 0 0 0 .9-.7l-.2 .1a.57 .57 0 0 1-.8-.6h.2a.43 .43 0 0 0 .4 .4 .43 .43 0 0 0 .5-.3 .43 .43 0 0 0-.3-.5 .38 .38 0 0 0-.4 0 .38 .38 0 0 0-.2 .4h-.2zM117.2 231.9a.61 .61 0 0 1 .9-.1 .61 .61 0 0 1 0 .9l-.6 .8h.9v.2l-1.2-.1a1.85 1.85 0 0 1 .8-1.2 .41 .41 0 0 0-.2-.5 .41 .41 0 0 0-.5 .2zM117.5 222.7h.6v.2h-.6zM117.5 229.4h.6v.2h-.6zM117.4 225h.9v.2h-.7v.6a.67 .67 0 0 1 .7 .8 .67 .67 0 0 1-1.1 .3l.1-.2 .1 .1a.46 .46 0 0 0 .8-.3 .46 .46 0 0 0-.6-.5h-.3zM119 222.7h.7v.2h-.7zM119 229.4h.7v.2h-.7zM120.6 222.7h.6v.2h-.6zM120.6 229.4h.6v.2h-.6zM120.5 225h1v.2h-.8v.6a.67 .67 0 0 1 .8 .8 .67 .67 0 0 1-1.1 .3v-.2l.2 .1a.46 .46 0 0 0 .7-.3 .46 .46 0 0 0-.6-.5h-.2zM122.2 222.7h.6v.2h-.6z"/>
<path d="M122.2 229.4h.6v.2h-.6zM123.7 222.7h.7v.2h-.7zM123.7 229.4h.7v.2h-.7zM125.3 222.7h.6v.2h-.6zM125.3 229.4h.6v.2h-.6zM126.9 222.7h.6v.2h-.6zM126.9 229.4h.6v.2h-.6zM128.4 222.7h.7v.2h-.7zM128.4 229.4h.7v.2h-.7zM130 222.7h.6v.2h-.6zM130 229.4h.6v.2h-.6zM131.6 222.7h.6v.2h-.6z"/>
<path d="M131.6 229.4h.6v.2h-.6zM133.1 222.7h.7v.2h-.7zM133.1 229.4h.7v.2h-.7zM135.5 231.7h.2l-1.2 2h-.2zM134.7 222.7h.6v.2h-.6zM134.7 229.4h.6v.2h-.6zM134.5 231.7a.44 .44 0 0 1 .5 .5 .44 .44 0 0 1-.5 .4l-.2-.4h.2l.1 .3a.34 .34 0 0 0 .2-.3 .34 .34 0 0 0-.3-.3v.3h-.2zM136.3 222.7h.6v.2h-.6zM136.3 229.4h.6v.2h-.6zM138.6 225h.2l-1.1 2h-.2zM137.8 222.7h.7v.2h-.7zM137.8 229.4h.7v.2h-.7z"/>
<path d="M137.6 225a.44 .44 0 0 1 .5 .5 .44 .44 0 0 1-.5 .4l-.2-.4h.2l.1 .3a.34 .34 0 0 0 .2-.3 .34 .34 0 0 0-.2-.4l-.1 .4h-.2zM139.4 222.7h.6v.2h-.6zM139.4 229.4h.6v.2h-.6z"/>
<circle cx="102.1" cy="225.9" r=".19"/>
<circle cx="119.3" cy="226.8" r=".22"/>
</g>
<path d="M69.5 69.1l.1 .3-.6 .1M77.3 69.1l.3 .8M77.6 69.9l-.3 .4M77.9 69.1l-.3 .8M87.4 69.1v.8M87.7 69.1l-.3 .2M136.6 70l.6-.1-.1-.3h-.3l-.2 .2 .1 .6h.4M146.8 69.6l.3 .2v.6M285.4 68.8l-.3 .1M128.6 110.6v.6" fill="none" stroke="#0000c2" stroke-width=".2"/>
<path d="M61 71.1h30.4v83.8h-30.4zM94 71.1h78.7v83.8h-78.7zM177.8 71.1h218.4v83.8h-218.4z" fill="none" stroke="#0000c2" stroke-width=".2" stroke-dasharray="1.7 .6"/>
<g fill="#009600" stroke="#009600" stroke-width=".2">
<circle cx="278.1" cy="144.8" r=".46"/>
<circle cx="292.1" cy="141" r=".46"/>
<circle cx="315" cy="144.8" r=".46"/>
<circle cx="323.8" cy="85.1" r=".46"/>
<circle cx="273" cy="141" r=".46"/>
<circle cx="151.1" cy="85.1" r=".46"/>
<circle cx="129.5" cy="85.1" r=".46"/>
<circle cx="106.7" cy="144.8" r=".46"/>
<circle cx="162.6" cy="144.8" r=".46"/>
<circle cx="185.4" cy="144.8" r=".46"/>
<circle cx="151.1" cy="102.9" r=".46"/>
<circle cx="106.7" cy="85.1" r=".46"/>
<circle cx="106.7" cy="95.3" r=".46"/>
<circle cx="185.4" cy="85.1" r=".46"/>
<circle cx="162.6" cy="102.9" r=".46"/>
<circle cx="54.6" cy="144.8" r=".46"/>
<circle cx="290.8" cy="88.9" r=".46"/>
<circle cx="315" cy="85.1" r=".46"/>
<circle cx="254" cy="109.2" r=".46"/>
<circle cx="254" cy="141" r=".46"/>
<circle cx="315" cy="125.7" r=".46"/>
<circle cx="315" cy="109.2" r=".46"/>
<circle cx="317.5" cy="109.2" r=".46"/>
<circle cx="292.1" cy="109.2" r=".46"/>
<circle cx="80" cy="85.1" r=".46"/>
<circle cx="69.8" cy="102.9" r=".46"/>
<circle cx="69.8" cy="144.8" r=".46"/>
<circle cx="54.6" cy="85.1" r=".46"/>
<circle cx="41.9" cy="85.1" r=".46"/>
<circle cx="41.9" cy="144.8" r=".46"/>
<circle cx="47" cy="144.8" r=".46"/>
<circle cx="358.1" cy="85.1" r=".46"/>
<circle cx="345.4" cy="85.1" r=".46"/>
<circle cx="370.8" cy="85.1" r=".46"/>
<circle cx="345.4" cy="115.6" r=".46"/>
<circle cx="345.4" cy="144.8" r=".46"/>
<circle cx="358.1" cy="144.8" r=".46"/>
<circle cx="370.8" cy="144.8" r=".46"/>
<circle cx="383.5" cy="85.1" r=".46"/>
<circle cx="383.5" cy="144.8" r=".46"/>
<circle cx="193" cy="144.8" r=".46"/>
<circle cx="193" cy="85.1" r=".46"/>
<circle cx="213.4" cy="85.1" r=".46"/>
<circle cx="199.4" cy="144.8" r=".46"/>
<circle cx="199.4" cy="85.1" r=".46"/>
<circle cx="213.4" cy="99.1" r=".46"/>
<circle cx="242.6" cy="141" r=".46"/>
<circle cx="213.4" cy="144.8" r=".46"/>
</g>
<g font-size="5.3" fill="#840000">
<text x="334.4" y="245.8">1868</text>
<text x="353.3" y="245.8">SPACE</text>
<text x="375.7" y="245.8">COOKIES</text>
</g>
<g font-size="2.8">
<text x="91.9" y="201.2">Input</text>
<text x="91.9" y="204.6">Current</text>
<text x="91.9" y="221.4">Current</text>
<text x="137.4" y="228.1">%</text>
<text x="134.2" y="234.8">%</text>
</g>
<g font-size="2.8" fill="#840000">
<text x="312.8" y="260.3">Title:</text>
<text x="322.5" y="260.3">NX</text>
<text x="328.8" y="260.3">J401</text>
<text x="338.3" y="260.3">Adapter</text>
</g>
<text font-size="2.7" fill="#840084" x="94.4" y="242.5">Analysis/WBDesign84-LM3478-18V-3A-boost.pdf</text>
<g font-size="2.1" fill="#840000">
<text x="312.8" y="256.1">File:</text>
<text x="312.8" y="253.4">Sheet:</text>
<text x="318.9" y="256.1">PowerSupply.kicad_sch</text>
<text x="321" y="253.4">/Power</text>
<text x="330.5" y="253.4">Supply/</text>
<text x="312.8" y="263.5">Size:</text>
<text x="319.5" y="263.5">B</text>
<text x="334.8" y="263.5">Date:</text>
<text x="341.8" y="263.5">2025-11-24</text>
<text x="397.8" y="263.7">Rev:</text>
<text x="404.2" y="263.7">5</text>
<text x="312.8" y="266.3">KiCad</text>
<text x="320.5" y="266.3">E.D.A.</text>
<text x="328.1" y="266.3">9.0.6</text>
<text x="397.8" y="266.3">Id:</text>
<text x="401.9" y="266.3">2/4</text>
</g>
<g font-size="1.8" fill="#840000">
<text x="35" y="11.9">1</text>
<text x="85" y="11.9">2</text>
<text x="135" y="11.9">3</text>
<text x="185" y="11.9">4</text>
<text x="235" y="11.9">5</text>
<text x="285" y="11.9">6</text>
<text x="335" y="11.9">7</text>
<text x="385" y="11.9">8</text>
<text x="10.3" y="35.9">A</text>
<text x="420.1" y="35.9">A</text>
<text x="10.3" y="85.9">B</text>
<text x="420.1" y="85.9">B</text>
<text x="10.3" y="135.9">C</text>
<text x="420.1" y="135.9">C</text>
<text x="10.3" y="185.9">D</text>
<text x="420.1" y="185.9">D</text>
<text x="10.3" y="235.9">E</text>
<text x="420.1" y="235.9">E</text>
<text x="35" y="269.3">1</text>
<text x="85" y="269.3">2</text>
<text x="135" y="269.3">3</text>
<text x="185" y="269.3">4</text>
<text x="235" y="269.3">5</text>
<text x="285" y="269.3">6</text>
<text x="335" y="269.3">7</text>
<text x="385" y="269.3">8</text>
</g>
<g font-size="1.8" fill="#0000c2">
<text x="62.4" y="70.2">Reverse</text>
<text x="70.9" y="70.2">Polarity</text>
<text x="79.4" y="70.2">Protector</text>
<text x="126.3" y="70.7">Overvoltage</text>
<text x="138.5" y="70.7">Shutdown</text>
<text x="265.6" y="70">18V</text>
<text x="270.3" y="70">Boost</text>
<text x="276.8" y="70">Converter</text>
<text x="123.5" y="111.6">V_trip</text>
<text x="130" y="111.6">=</text>
<text x="132.8" y="111.6">21V</text>
</g>
<g font-size="1.8" fill="#006464">
<text x="61.3" y="82.1">SQM40061EL_GE3</text>
<text x="68.5" y="79.6">Q4</text>
<text x="154.1" y="82.1">SQM40061EL_GE3</text>
<text x="161.2" y="79.6">Q2</text>
<text x="281.3" y="82.1">4.7</text>
<text x="285.5" y="82.1">uH-8m-20%</text>
<text x="288.3" y="79.6">L1</text>
<text x="322.5" y="82.1">STPS20M100SG-TR</text>
<text x="330.5" y="79.6">D1</text>
<text x="65.3" y="84.8">D</text>
<text x="73" y="84.8">S</text>
<text x="108.7" y="89.3">R9</text>
<text x="158" y="84.8">S</text>
<text x="165.6" y="84.8">D</text>
<text x="400.1" y="86">+18V</text>
<text x="69.6" y="92.2" transform="rotate(-90 69.6 92.2)">G</text>
<text x="82.6" y="94.8">15V</text>
<text x="108.5" y="91.3">1.05k-1%-0805</text>
<text x="115" y="93.6">R8</text>
<text x="131.6" y="94.8">Q3</text>
<text x="153.7" y="94.8">15V</text>
<text x="162.3" y="92.2" transform="rotate(-90 162.3 92.2)">G</text>
<text x="270.6" y="94.8">LM3478MA</text>
<text x="274.2" y="92.3">U1</text>
<text x="288.8" y="93.6">GND</text>
<text x="52.9" y="100.2" transform="rotate(-90 52.9 100.2)">R11</text>
<text x="81" y="97.4">D4</text>
<text x="108.5" y="98.7">5.10k-1%-0805</text>
<text x="131.6" y="97.4">MMBT3906LT3G</text>
<text x="152.2" y="97.4">D3</text>
<text x="265.9" y="99.9">V_{IN}</text>
<text x="282.5" y="99.9">DR</text>
<text x="317.5" y="98.7">Q1</text>
<text x="317.5" y="101.2">CSD16322Q5</text>
<text x="58" y="106.2" transform="rotate(-90 58 106.2)">1.00R-1%-0805</text>
<text x="265.9" y="105">FA/SD</text>
<text x="282.7" y="105">FB</text>
<text x="291.8" y="107.5">100R-1%-0805</text>
<text x="346.7" y="102.5">R2</text>
<text x="44.5" y="112.6">D5</text>
<text x="55.9" y="112.6">C17</text>
<text x="185.7" y="112.9">C4</text>
<text x="193.3" y="112.9">C3</text>
<text x="199.7" y="112.9">C10</text>
<text x="214.6" y="112.6">C6</text>
<text x="265.9" y="110.1">COMP</text>
<text x="273.9" y="111.3" transform="rotate(-90 273.9 111.3)">AGND</text>
<text x="279" y="111.3" transform="rotate(-90 279 111.3)">PGND</text>
<text x="281.4" y="110.1">I_{SEN}</text>
<text x="299.6" y="112.6">R3</text>
<text x="343.8" y="109.7" transform="rotate(-90 343.8 109.7)">14.0k-1%-0805</text>
<text x="359.2" y="112.4">C1</text>
<text x="372.4" y="112.4">C5</text>
<text x="385.1" y="112.4">C2</text>
<text x="44.5" y="115.2">24V</text>
<text x="109.5" y="118.5">20V</text>
<text x="359.2" y="118.2">56uF</text>
<text x="365" y="118.2">25V</text>
<text x="372.6" y="118.5">56uF</text>
<text x="378.5" y="118.5">25V</text>
<text x="385.3" y="118.5">56uF</text>
<text x="391.2" y="118.5">25V</text>
<text x="51.7" y="125.5" transform="rotate(-90 51.7 125.5)">4.7uF-10%-50V-0805</text>
<text x="107.7" y="122.8">D2</text>
<text x="185" y="120.2" transform="rotate(-90 185 120.2)">25V</text>
<text x="192.4" y="120.2" transform="rotate(-90 192.4 120.2)">25V</text>
<text x="198.7" y="120.2" transform="rotate(-90 198.7 120.2)">25V</text>
<text x="226.1" y="120.2">R4</text>
<text x="255.3" y="120.2">C8</text>
<text x="68.2" y="129.5" transform="rotate(-90 68.2 129.5)">R10</text>
<text x="160.9" y="128.8" transform="rotate(-90 160.9 128.8)">R7</text>
<text x="185" y="127.2" transform="rotate(-90 185 127.2)">120uF</text>
<text x="192.4" y="127.2" transform="rotate(-90 192.4 127.2)">120uF</text>
<text x="198.7" y="127.2" transform="rotate(-90 198.7 127.2)">120uF</text>
<text x="210.4" y="126.1" transform="rotate(-90 210.4 126.1)">0.22uF-10%-50V-0805</text>
<text x="223.1" y="127.4" transform="rotate(-90 223.1 127.4)">59.0k-1%-0805</text>
<text x="243.8" y="126.6">C9</text>
<text x="288.1" y="126.6">C7</text>
<text x="318.8" y="130.4">R1</text>
<text x="349.3" y="131.7">R5</text>
<text x="73.3" y="135.3" transform="rotate(-90 73.3 135.3)">5.10k-1%-0805</text>
<text x="166" y="135.3" transform="rotate(-90 166 135.3)">5.10k-1%-0805</text>
<text x="251.1" y="133.7" transform="rotate(-90 251.1 133.7)">0.22uF-10%-50V-0805</text>
<text x="257.8" y="132.9">R6</text>
<text x="318.4" y="137.3" transform="rotate(-90 318.4 137.3)">4.0m-1%-2512</text>
<text x="239.6" y="140.1" transform="rotate(-90 239.6 140.1)">0.01uF-10%-50V-0805</text>
<text x="257.4" y="140.1" transform="rotate(-90 257.4 140.1)">1.05k-1%-0805</text>
<text x="296.8" y="138.6" transform="rotate(-90 296.8 138.6)">10pF-5%-50V-0805</text>
<text x="348.8" y="138.9" transform="rotate(-90 348.8 138.9)">1.05k-1%-0805</text>
<text x="45" y="153.3">GND</text>
<text x="401.8" y="153.3">GND</text>
</g>
<text font-size="1.8" fill="#725600" x="27.6" y="86">V_{BAT}</text>
<g font-size="1.8" fill="#0f0f0f">
<text x="34.3" y="84.7">V_{BAT}</text>
<text x="100.3" y="84.7">V_P</text>
<text x="217.2" y="84.7">V_IN</text>
<text x="307.3" y="84.7">SW</text>
<text x="314.6" y="121.9" transform="rotate(-90 314.6 121.9)">Q_S</text>
<text x="31.7" y="144.4">GND</text>
</g>
<g font-size="1.8" fill="#a90000">
<text x="328.2" y="87.4">1</text>
<text x="328.2" y="84.8">3</text>
<text x="334.6" y="84.8">2</text>
<text x="122.5" y="95">1</text>
<text x="129.3" y="92.1" transform="rotate(-90 129.3 92.1)">2</text>
<text x="314.7" y="96" transform="rotate(-90 314.7 96)">5</text>
<text x="129.3" y="99.8" transform="rotate(-90 129.3 99.8)">3</text>
<text x="263.5" y="98.8">8</text>
<text x="286.3" y="98.8">6</text>
<text x="307.9" y="98.8">4</text>
<text x="263.5" y="103.9">7</text>
<text x="286.3" y="103.9">3</text>
<text x="314.7" y="103.6" transform="rotate(-90 314.7 103.6)">1</text>
<text x="317.2" y="103.6" transform="rotate(-90 317.2 103.6)">2</text>
<text x="319.8" y="103.6" transform="rotate(-90 319.8 103.6)">3</text>
<text x="263.5" y="109">2</text>
<text x="272.8" y="113.7" transform="rotate(-90 272.8 113.7)">4</text>
<text x="277.9" y="113.7" transform="rotate(-90 277.9 113.7)">5</text>
<text x="286.3" y="109">1</text>
</g>
<g font-size="1.8" fill="#840084">
<text x="78.1" y="102.4" transform="rotate(-90 78.1 102.4)">BZT52H-C15,115</text>
<text x="149.2" y="102.2" transform="rotate(-90 149.2 102.2)">BZT52H-C15,115</text>
<text x="39" y="118" transform="rotate(-90 39 118)">SMDJ24CA</text>
<text x="109.5" y="120.8">BZT52H-C20,115</text>
</g>
</svg>
